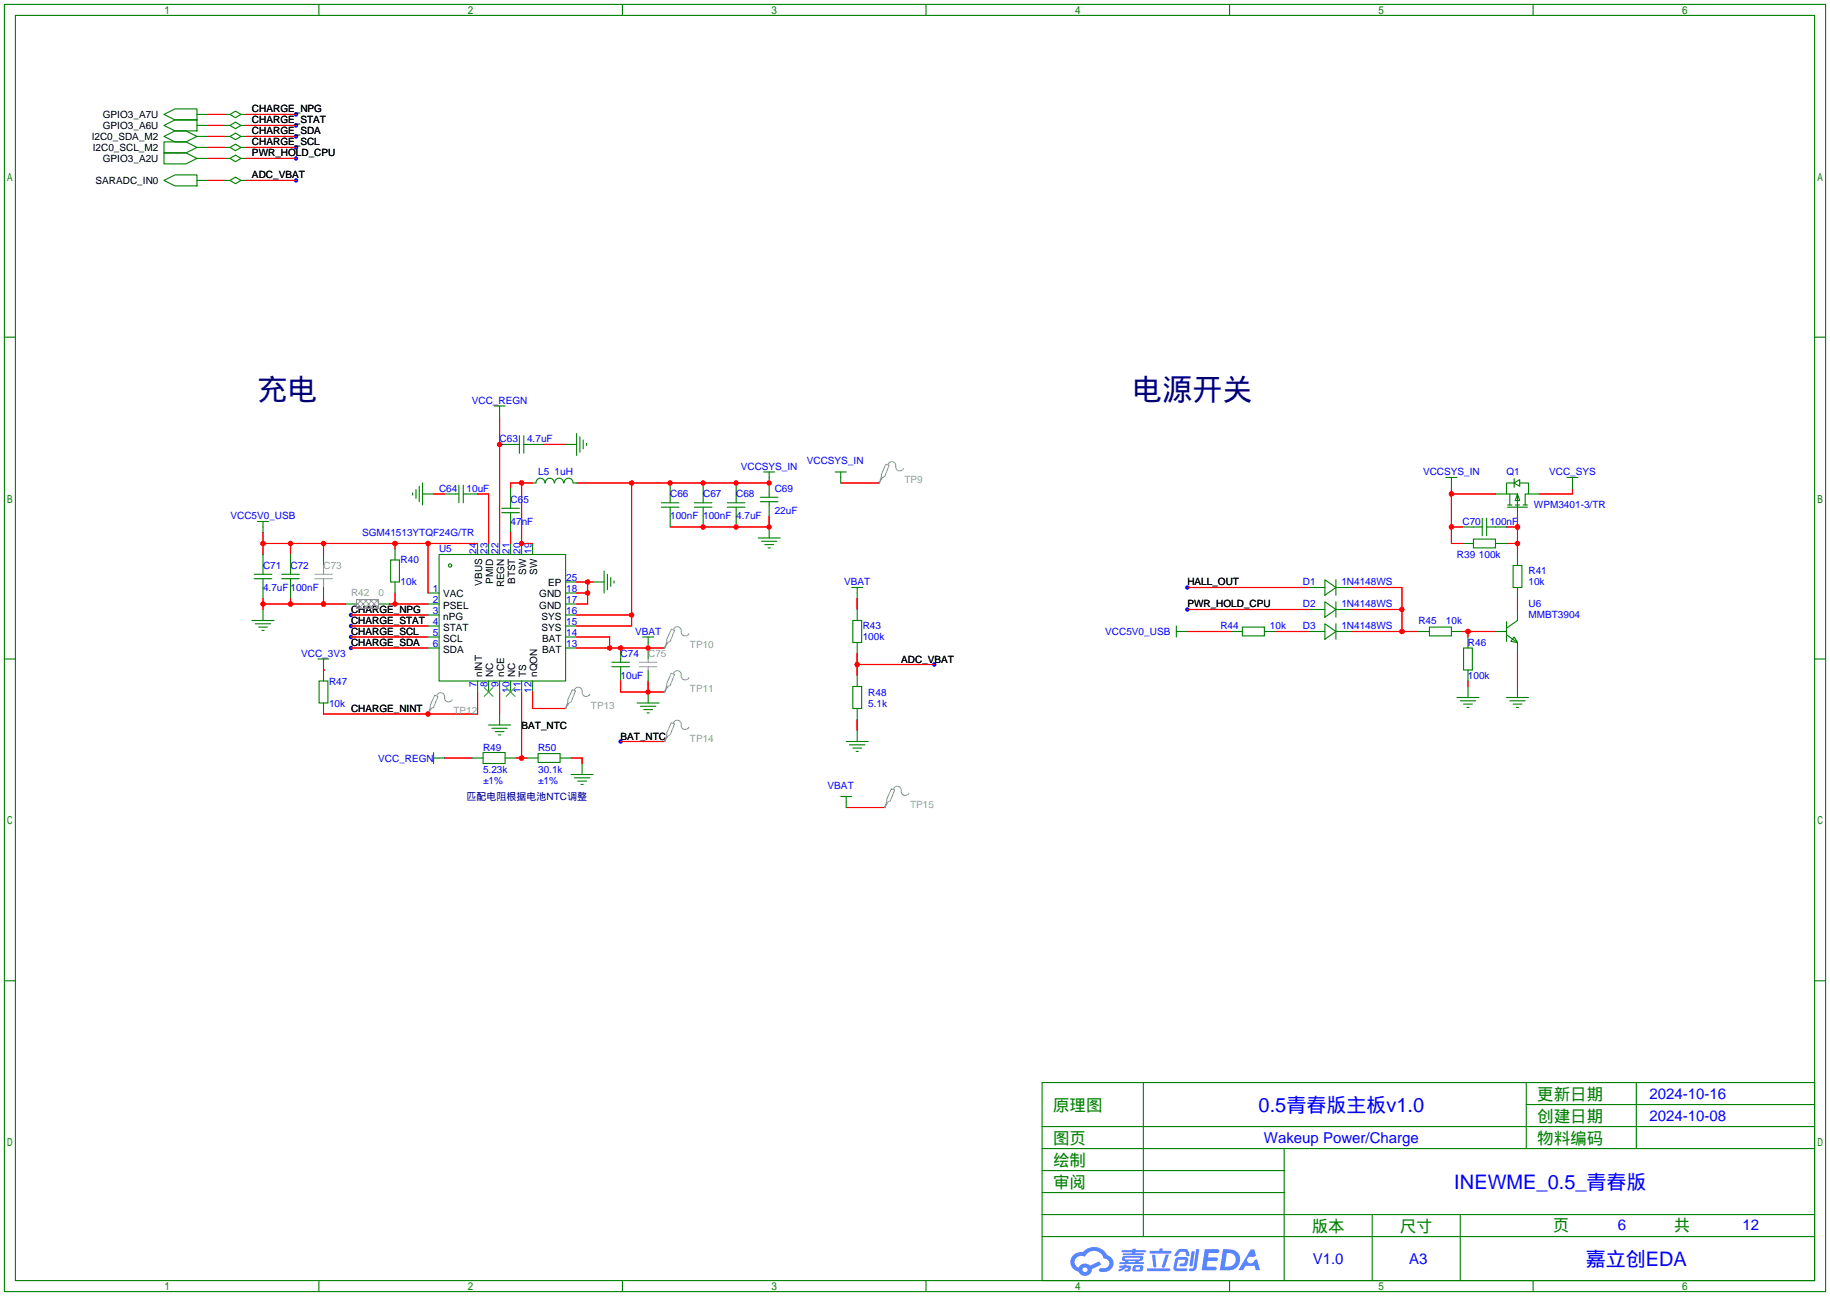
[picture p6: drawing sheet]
<svg xmlns="http://www.w3.org/2000/svg" width="422mm" height="299mm" viewBox="0 0 422 299" stroke-linecap="round" stroke-linejoin="round" font-family="sans-serif">
<g fill="#00f">
<circle cx="81" cy="142" r=".51"/>
<circle cx="81" cy="144.5" r=".51"/>
<circle cx="81" cy="147.1" r=".51"/>
<circle cx="81" cy="149.6" r=".51"/>
<circle cx="143.3" cy="171.2" r=".51"/>
<circle cx="274.1" cy="140.7" r=".51"/>
<circle cx="274.1" cy="135.6" r=".51"/>
<circle cx="215.6" cy="153.4" r=".51"/>
<circle cx="68.3" cy="31.5" r=".51"/>
<circle cx="68.3" cy="34" r=".51"/>
<circle cx="68.3" cy="26.4" r=".51"/>
<circle cx="68.3" cy="29" r=".51"/>
<circle cx="68.3" cy="36.6" r=".51"/>
<circle cx="68.3" cy="41.7" r=".51"/>
</g>
<g fill="none" stroke="#008000" stroke-width=".25">
<path d="M1 1h420.4v297.2h-420.4zM3.6 3.6h415.2v292.1h-415.2zM73.6 1v2.6M143.7 1v2.6M213.7 1v2.6M283.8 1v2.6M353.9 1v2.6M1 77.9h2.6M418.8 77.9h2.6M1 152.1h2.6M418.8 152.1h2.6M1 226.4h2.6"/>
<path d="M418.8 226.4h2.6M240.5 249.9h178.3v45.8h-178.3zM263.9 249.9v35.6M352.3 249.9v15.3M352.3 255h66.5M377.7 249.9v15.3M240.5 270.3h55.9M240.5 265.2h178.3M240.5 275.3h55.9M240.5 260.1h178.3M296.4 265.2v30.5M73.6 295.7v2.5"/>
<path d="M143.7 295.7v2.5M213.7 295.7v2.5M240.5 285.5h178.3M240.5 280.4h178.3M283.8 295.7v2.5M316.7 280.4v15.3M337.1 280.4v15.3M353.9 295.7v2.5"/>
</g>
<g fill="#5487ff">
<path d="M278.1 288.4h2.7a.48 .48 0 0 1 .7 .4 .48 .48 0 0 1-.7 .5h-1.8l-.2 1h1.9a.43 .43 0 0 1 .4 .5 .43 .43 0 0 1-.5 .4h-1.9l-.2 1.2h1.7a.45 .45 0 0 1 .6 .2 .45 .45 0 0 1-.2 .6l-3.2 .1z"/>
<path d="M288.7 288.5h.8l.4 1.4-.7 .4a.84 .84 0 0 0-1.2 .2 .84 .84 0 0 0 .3 1.2 .84 .84 0 0 0 1.1-.4l.1-.3 .6-.3 .7 2.5h-.9l-.3-1h-2.1l-.6 1h-1.1z"/>
<path d="M275.1 288.9h.7l-.5 3.2a.36 .36 0 0 1-.4 .3 .36 .36 0 0 1-.3-.4z"/>
<path d="M276.1 288.4h.7l-.6 4.3a1.13 1.13 0 0 1-1.8 .6l.2-.4 .7-.1 .2-.2z"/>
<path d="M271.8 288.7l.6-.3 1-.1a.77 .77 0 0 1 .9 .6l.3 .9-.2 .2h-.5l-.3-.9-.2-.1h-1l-.7 1h-.6z"/>
<path d="M271.4 290.5l.5-.3h1.7a.81 .81 0 0 1 .7 .5 .81 .81 0 0 1-.2 .9 .81 .81 0 0 1-.9 .8h-.7a.32 .32 0 0 1-.3-.4 .32 .32 0 0 1 .4-.3h.7l.3-.9-1.7 .1-.3 1.9h2.2a.32 .32 0 0 1 .3 .4 .32 .32 0 0 1-.4 .3h-2.3l-.4-.4-.1-.5z"/>
<path d="M264.8 292.8h5a.33 .33 0 0 1 .4 .4 .33 .33 0 0 1-.4 .3h-4.9l-.1-.2z"/>
<path d="M269.1 289.6h.7l-.6 2.1a.98 .98 0 0 1-.8 1l-.3-.3z"/>
<path d="M265.9 289.7h.7l.3 2.6a.34 .34 0 0 1-.3 .3 .34 .34 0 0 1-.4-.2z"/>
<path d="M265.4 288.8h2.2l.2-.6h.6l-.1 .6h1.8a.32 .32 0 0 1 .3 .3 .32 .32 0 0 1-.4 .3h-4.5l-.1-.1z"/>
<path d="M258.4 292.2h.9l.1-.2h.7l-.1 .2h.9l.1 .2-.1 .9-1.3 .2v-.4h.6l.1-.4a.68 .68 0 0 0-.9 .4l-1.1 .5-.2-.5 1-.4h-.8z"/>
<path d="M259 288.6h2.4l.1-.3h.7l-.1 .3h2.2l.3 .3-.3 .2h-2.2l-.1 .3h1.8l.2 .2-.2 .2h-4.5l-.1-.4h2l.1-.3h-2.3l-.1-.1z"/>
<path d="M282.3 288.4l-.7 4.9h1.6a2.5 2.5 0 0 0 3.1-2.5 2.5 2.5 0 0 0-3.1-2.4zM283.2 289.3a1.65 1.65 0 0 1 2 1.7 1.65 1.65 0 0 1-2.2 1.4h-.3z"/>
<path d="M259.1 290.2l-.1 .7 .6 .2 .1 .3h-1.3l.1 .4h5.4l.2-.2-.2-.2h-1.2l.2-.3a.7 .7 0 0 0 .8-.2 .7 .7 0 0 0 0-.9h-4.1zM259.7 290.4l3.5 .1-.2 .3h-3.2zM260.4 291.1h1.7l-.2 .3h-1.4z"/>
<path d="M261.6 292.3a1.05 1.05 0 0 0-.1 1.2 2.91 2.91 0 0 0 2.2-.2 .98 .98 0 0 0 0-1.1l-1.6-.1zM262.2 292.6h.8l.1 .3-.2 .2h-.8z"/>
<path d="M247.8 289.7a2.23 2.23 0 0 0-.6 2.3 2.23 2.23 0 0 0 1.8 1.6 1.58 1.58 0 0 0 1.7 1 1.58 1.58 0 0 0 1.3-1.6l2.2-1-.5-.8-2.1 1a1.65 1.65 0 0 0-2.6 .5 1.47 1.47 0 0 1-.8-2.1 1.47 1.47 0 0 1 2.2-.4 2.3 2.3 0 0 1 2.3-1.4 2.3 2.3 0 0 1 2.1 1.8 1.12 1.12 0 0 1 1.3 1 1.12 1.12 0 0 1-1.2 1.2h-.7a.45 .45 0 0 0-.5 .3 .45 .45 0 0 0 .4 .6 2.21 2.21 0 0 0 2.2-.6 2.21 2.21 0 0 0 .5-2.3 2.13 2.13 0 0 0-1.3-1 3.3 3.3 0 0 0-5.5-.7l-1.2 .1zM249.9 293.2a.57 .57 0 0 1 1.1 0 .57 .57 0 0 1-1.1 0z"/>
</g>
<g fill="none" stroke="#008000" stroke-width=".25">
<path d="M37.8 26.4l2.6-1.3h5.1v2.6h-5.1zM37.8 29l2.6-1.3h5.1v2.5h-5.1zM37.8 31.5l2.6-1.3h2.5l2.6 1.3-2.6 1.3h-2.5zM37.8 32.8h5.1l2.6 1.2-2.6 1.3h-5.1zM37.8 35.3h5.1l2.6 1.3-2.6 1.2h-5.1zM45.5 26.4h2.5M45.5 29h2.5M45.5 31.5h2.5M45.5 34h2.5M45.5 36.6h2.5M51.8 26.4h1.3M51.8 29h1.3"/>
<path d="M51.8 31.5h1.3M51.8 34h1.3M51.8 36.6h1.3M53.1 31.5l1.3-.8 1.2 .8-1.2 .8zM53.1 34l1.3-.7 1.2 .7-1.2 .8zM53.1 29l1.3-.8 1.2 .8-1.2 .7zM53.1 26.4l1.3-.7 1.2 .7-1.2 .8zM53.1 36.6l1.3-.8 1.2 .8-1.2 .7zM55.6 26.4h1.3M55.6 29h1.3M55.6 31.5h1.3M55.6 34h1.3"/>
<path d="M55.6 36.6h1.3M37.8 41.7l2.6-1.3h5.1v2.5h-5.1zM45.5 41.7h2.5M51.8 41.7h1.3M53.1 41.7l1.3-.8 1.2 .8-1.2 .7zM55.6 41.7h1.3M114 93.7h2.6M115.3 93.7v2.6M95.2 113.8v.5M96 113v2.1M96.8 112.3v3.5M97.5 114h2.6"/>
<path d="M97.5 111.5v5.1M102.6 114h3.3M105.9 112v4.1M106.9 112v4.1M106.9 114h3.3M115.3 102.6h4.6M115.8 118.4h4.1M115.8 117.3h4.1M117.9 112.8v4.5M117.9 118.4v4.5M119.9 100.6v4M120.9 102.6h4.6"/>
<path d="M120.9 100.6v4M125.8 111.5a1.01 1.01 0 0 0-1.1-1.1 1.01 1.01 0 0 0-1 1.1h-.8M125.9 111.5a1.01 1.01 0 0 1 1-1.1 1.01 1.01 0 0 1 1 1.1M128 111.5a1.01 1.01 0 0 1 1-1.1 1.01 1.01 0 0 1 1.1 1.1M130.2 111.5a1.01 1.01 0 0 1 1-1.1 1.01 1.01 0 0 1 1 1.1M130.6 102.6h2.5M132.3 111.5h.8M133.1 100.1v5.1M133.9 100.8v3.6M134.6 101.6v2M135.4 102.4v.5M152.7 116.1h4"/>
<path d="M152.7 117.1h4M154.7 111.5v4.6M154.7 117.1v4.6M160.3 116.1h4M160.3 117.1h4M162.3 111.5v4.6M162.3 117.1v4.6M167.9 116.1h4.1M167.9 117.1h4.1M169.9 111.5v4.6M169.9 117.1v4.6M175.5 115.8h4.1"/>
<path d="M175.5 114.8h4.1M176.3 109h2.5M177.5 109v5.8M177.5 115.8v3.3M192.8 109h2.5M194.1 109v2.5M202.9 111.3v.2M333.8 110.2h2.5M335 110.2v2.6M342.1 119.6v4.1M343.2 119.6v4.1M345.2 114h2.5"/>
<path d="M348 117.1h4.6M348 116.6h1M348.5 114v2.6M349.5 111.5l1.3-.8v1.6zM349.5 111.5h-1.8v2.5h2.6v5.1M349.5 110.5v2M349.8 116.6h1M350.3 114l.5 1.6h-1zM350.8 111.5h2v2.5h-.8v2.6M351.5 116.6h1.1M352.8 114h2.5M361.7 110.2h2.5"/>
<path d="M363 110.2v2.6M58.7 132.6h4M58.7 133.6h4M59.4 120.4h2.6M60.7 120.4v2.5M60.7 128v4.6M60.7 133.6v4.6M65 132.6h4.1M65 133.6h4.1M67.1 128v4.6M67.1 133.6v4.6M74.7 128v2.6"/>
<path d="M74.7 135.6v2.6M79.8 139.4h2.5M87.4 139.4h2.5M90.2 129.3h2v5.1h-2zM91.2 126.7v2.6M91.2 134.4v2.5M98.8 136.9h2.5M98.8 139.4h2.5M101.3 128h29.3v29.2h-29.3zM110.2 125.5v2.5M112.8 125.5v2.5M115.3 125.5v2.5"/>
<path d="M117.9 125.5v2.5M120.4 125.5v2.5M122.9 125.5v2.5M130.6 134.4h2.5M130.6 136.9h2.5M130.6 139.4h2.5M136.9 134.4h2.5M139.4 131.8v5.1M140.2 132.6v3.5M141 133.3v2.1M141.7 134.1v.5M175 124.2h5.1"/>
<path d="M175.8 125h3.5M176.5 125.7h2.1M177.3 126.5h.5M177.5 121.7v2.5M196.6 135.6h2.5M197.9 135.6v2.6M302 135.6h3.8M305.8 133.9l2.6 1.7-2.6 1.8zM305.8 138.9l2.6 1.8-2.6 1.8zM308.4 135.6h3.8M308.4 133.9v3.5M308.4 138.9v3.6"/>
<path d="M337.6 125.5h2.5M337.6 121.7h4.5M340.1 124.5h5.1v2h-5.1zM343.2 121.7h4.5M345.2 125.5h2.5M349.2 130.6h2.1v5h-2.1zM350.3 128v2.6M350.3 135.6v2.6M58.2 143.3h5M58.9 144h3.6M59.7 144.8h2M60.5 145.5h.5"/>
<path d="M60.7 140.7v2.6M73.4 152.1h2.5M73.7 157.2h2v5.1h-2zM74.7 152.1v5.1M98.8 142h2.5M98.8 144.5h2.5M98.8 147.1h2.5M98.8 149.6h2.5M110.2 157.2v2.6M112.8 157.2v2.6M115.3 157.2v2.6M117.9 157.2v2.6"/>
<path d="M120.4 157.2v2.6M122.9 157.2v2.6M130.6 142h2.5M130.6 144.5h2.5M130.6 147.1h2.5M130.6 149.6h2.5M141.2 153.9h4.1M141.2 152.9h4.1M143.3 149.6v3.3M143.3 153.9v3.3M148.3 147.1h2.6M149.6 147.1v5"/>
<path d="M149.6 154.7v2.5M149.6 159.8v2.5M153.4 149.4v.2M153.4 159.5v.3M196.8 143.3h2.1v5h-2.1zM196.8 158.5h2.1v5.1h-2.1zM197.9 140.7v2.6M197.9 148.3v2.6M197.9 156v2.5M271.5 145.8h2.6M271.5 144.5v2.6M284.2 145.8h2.6"/>
<path d="M286.8 144.8h5v2h-5zM291.8 145.8h2.6M302 140.7h3.8M302 145.8h3.8M305.8 144l2.6 1.8-2.6 1.8zM308.4 144v3.6M308.4 140.7h3.8M308.4 145.8h3.8M327.4 145.8h2.5M329.9 144.8h5.1v2h-5.1zM335 145.8h2.6M337.8 149.6h2.1v5.1h-2.1z"/>
<path d="M338.8 147.1v2.5M338.8 154.7v2.5M338.8 158.5v2.5M345.2 145.8h2.5M347.7 143.5v4.6M347.7 146.6l2.6 1.7M349.5 147.1l.8 1.2-1.6-.2zM350.3 140.7v2.6l-2.6 1.7M350.3 148.3v2.6M350.3 158.5v2.5M74.7 162.3v2.5M98.8 164.6v.2"/>
<path d="M100.1 175h2.5M100.1 173.7v2.6M109 175h2.5M111.5 173.7h5.1v2.6h-5.1zM112.8 167.4h5.1M113.5 168.1h3.6M114.3 168.9h2M115.1 169.7h.5M115.3 164.8v2.6M116.6 175h2.5M121.7 175h2.5M124.2 174h5.1v2h-5.1z"/>
<path d="M129.3 175h2.5M130.6 163.3v.3M131.8 178.8h5.1M132.6 179.6h3.5M134.4 176.3v2.5M147.1 162.3h5M147.8 163.1h3.6M148.6 163.8h2M149.4 164.6h.5M153.4 170.9v.3M195.3 171.2h5.1M196.1 172h3.5"/>
<path d="M196.8 172.7h2.1M197.6 173.5h.5M197.9 163.6v2.5M197.9 168.7v2.5M336.3 161h5.1M337.1 161.8h3.5M337.8 162.6h2.1M338.6 163.3h.5M347.7 161h5.1M348.5 161.8h3.5M349.2 162.6h2.1M350 163.3h.5"/>
<path d="M133.3 180.3h2.1M134.1 181.1h.5M194.1 183.9h2.5M195.3 183.9v2.5M204.2 186.2v.2"/>
<circle cx="103.9" cy="130.6" r=".38"/>
</g>
<path d="M111.8 158.7l2 2.1M113.8 158.7l-2 2.1M116.8 158.7l2.1 2.1M118.9 158.7l-2.1 2.1" fill="none" stroke="#3c3" stroke-width=".25"/>
<g fill="none" stroke="#f00" stroke-width=".25">
<path d="M48 31.5h3.8M48 34h3.8M48 29h3.8M48 26.4h3.8M48 36.6h3.8M56.9 31.5h11.4M56.9 34h11.4M56.9 29h11.4M56.9 26.4h11.4M56.9 36.6h11.4M48 41.7h3.8M56.9 41.7h11.4"/>
<path d="M115.3 96.3v29.2M100.1 114h2.5M110.2 114h2.6v11.5M120.4 111.5v14h2.5M122.9 111.5h-5v1.3M125.5 102.6h5.1M133.1 111.5h44.4M145.8 111.5v33h-12.7M177.5 119.1v2.6h-22.8M194.1 111.5h8.8M335 112.8v12.7h2.6M335 114h10.2"/>
<path d="M350.3 119.1v8.9M363 112.8v1.2h-7.7M60.7 125.5h49.5M60.7 122.9v5.1M60.7 138.2v2.5M60.7 139.4h19.1M67.1 125.5v2.5M67.1 138.2v1.2M74.7 125.5v2.5M74.7 138.2v1.2M89.9 139.4h8.9M91.2 125.5v1.2"/>
<path d="M91.2 136.9v2.5M98.8 125.5v11.4M117.9 122.9v2.6M133.1 134.4h3.8M133.1 136.9h2.5M135.6 134.4v5h-2.5M197.9 138.2v2.5M274.1 135.6h27.9M312.2 135.6h11.4v10.2M335 121.7h2.6M347.7 125.5h2.6M347.7 121.7h2.6"/>
<path d="M350.3 138.2v2.5M74.7 154.7h.1M81 142h17.8M81 144.5h17.8M81 147.1h17.8M81 149.6h17.8M110.2 159.8v5h-35.5M115.3 159.8v5M120.4 159.8v15.2M122.9 159.8v3.8h7.7M133.1 142h12.7M133.1 147.1h7.6v2.5"/>
<path d="M133.1 149.6h20.3M143.3 157.2v2.6h10.1M149.6 157.2v2.6M197.9 150.9v5.1M197.9 153.4h17.7M274.1 145.8h10.1M274.1 140.7h27.9M294.4 145.8h7.6M312.2 145.8h15.2M312.2 140.7h11.4M337.6 145.8h7.6M338.8 145.8v1.3"/>
<path d="M338.8 157.2v1.3M350.3 150.9v7.6M102.6 175h6.4M119.1 175h2.6M131.8 175h2.6v1.3M143.3 171.2h10.1M197.9 166.1v2.6M195.3 186.4h8.9"/>
</g>
<g fill="none" stroke="#999" stroke-width=".25">
<path d="M204.5 107.2l.7 .2-1 2.6-.5 .2-.8 1.3 .6-1.5v-.5zM205 107.2a.93 .93 0 0 1 1.1-.6 .93 .93 0 0 1 .7 1.1 .94 .94 0 0 0 .6 1 .94 .94 0 0 0 1.1-.5M72.6 132.6h4.1M72.6 133.6h4.1M74.7 130.6v2M74.7 133.6v2M82.3 138.4h5.1v2.1h-5.1zM132.1 159.3l.7 .2-1 2.6-.5 .2-.7 1.3 .5-1.5v-.6zM132.6 159.3a.93 .93 0 0 1 1.1-.6 .93 .93 0 0 1 .7 1.1 .94 .94 0 0 0 .6 1 .94 .94 0 0 0 1.1-.5M147.6 153.9h4M147.6 152.9h4M149.6 152.1v.8"/>
<path d="M149.6 153.9v.8M154.9 155.4l.8 .3-1 2.5-.5 .3-.8 1.3 .5-1.6v-.5zM154.9 145.3l.8 .2-1 2.6-.5 .2-.8 1.3 .5-1.5v-.5zM155.4 155.4a.93 .93 0 0 1 1.2-.5 .93 .93 0 0 1 .6 1.1 .94 .94 0 0 0 .7 1 .94 .94 0 0 0 1.1-.5M155.4 145.3a.93 .93 0 0 1 1.2-.6 .93 .93 0 0 1 .6 1.1 .94 .94 0 0 0 .7 1 .94 .94 0 0 0 1.1-.5M100.3 160.5l.8 .3-1 2.5-.5 .3-.8 1.2 .5-1.5v-.5zM100.8 160.5a.93 .93 0 0 1 1.2-.5 .93 .93 0 0 1 .6 1 .94 .94 0 0 0 .7 1 .94 .94 0 0 0 1.1-.5M154.9 166.9l.8 .2-1 2.6-.5 .2-.8 1.3 .5-1.5v-.5zM155.4 166.9a.93 .93 0 0 1 1.2-.6 .93 .93 0 0 1 .6 1.1 .94 .94 0 0 0 .7 1 .94 .94 0 0 0 1.1-.5M205.7 182.1l.8 .3-1 2.5-.5 .3-.8 1.2 .5-1.5v-.5zM206.2 182.1a.93 .93 0 0 1 1.2-.5 .93 .93 0 0 1 .6 1 .94 .94 0 0 0 .7 1 .94 .94 0 0 0 1.1-.5"/>
</g>
<path d="M82.3 139.2l1.3 1.3M82.8 138.4l2 2.1M83.6 138.4l-1.3 1.3M84.1 138.4l2 2.1M84.8 138.4l-2 2.1M85.3 138.4l2.1 2.1M86.1 138.4l-2 2.1M86.6 138.4l.8 .8M87.4 138.4l-2.1 2.1M87.4 139.7l-.8 .8" fill="none" stroke="#999" stroke-width=".23"/>
<g fill="#f00">
<circle cx="98.8" cy="125.5" r=".63"/>
<circle cx="91.2" cy="125.5" r=".63"/>
<circle cx="74.7" cy="125.5" r=".63"/>
<circle cx="67.1" cy="125.5" r=".63"/>
<circle cx="60.7" cy="125.5" r=".63"/>
<circle cx="74.7" cy="139.4" r=".63"/>
<circle cx="67.1" cy="139.4" r=".63"/>
<circle cx="60.7" cy="139.4" r=".63"/>
<circle cx="91.2" cy="139.4" r=".63"/>
<circle cx="140.7" cy="149.6" r=".63"/>
<circle cx="143.3" cy="149.6" r=".63"/>
<circle cx="149.6" cy="149.6" r=".63"/>
<circle cx="145.8" cy="142" r=".63"/>
<circle cx="145.8" cy="111.5" r=".63"/>
<circle cx="154.7" cy="111.5" r=".63"/>
<circle cx="162.3" cy="111.5" r=".63"/>
<circle cx="169.9" cy="111.5" r=".63"/>
<circle cx="177.5" cy="111.5" r=".63"/>
<circle cx="135.6" cy="134.4" r=".63"/>
<circle cx="135.6" cy="136.9" r=".63"/>
<circle cx="149.6" cy="159.8" r=".63"/>
<circle cx="120.4" cy="125.5" r=".63"/>
<circle cx="120.4" cy="111.5" r=".63"/>
<circle cx="177.5" cy="121.7" r=".63"/>
<circle cx="169.9" cy="121.7" r=".63"/>
<circle cx="162.3" cy="121.7" r=".63"/>
<circle cx="115.3" cy="102.6" r=".63"/>
<circle cx="98.8" cy="164.8" r=".63"/>
<circle cx="120.4" cy="175" r=".63"/>
<circle cx="323.6" cy="145.8" r=".63"/>
<circle cx="323.6" cy="140.7" r=".63"/>
<circle cx="338.8" cy="145.8" r=".63"/>
<circle cx="350.3" cy="125.5" r=".63"/>
<circle cx="350.3" cy="121.7" r=".63"/>
<circle cx="335" cy="121.7" r=".63"/>
<circle cx="335" cy="114" r=".63"/>
<circle cx="197.9" cy="153.4" r=".63"/>
</g>
<g font-size="6.9" fill="#000080">
<text x="59.4" y="92.3">充电</text>
<text x="261.4" y="92.3">电源开关</text>
</g>
<g font-size="4.6" fill="#00f">
<text x="290.5" y="256.6">0.5青春版主板v1.0</text>
<text x="335.7" y="274.4">INEWME_0.5_青春版</text>
<text x="366" y="292.2">嘉立创EDA</text>
</g>
<g font-size="3.8" fill="#008000">
<text x="243.1" y="256.5">原理图</text>
<text x="354.8" y="254">更新日期</text>
<text x="354.8" y="259.1">创建日期</text>
<text x="243.1" y="269.2">绘制</text>
<text x="243.1" y="264.2">图页</text>
<text x="354.8" y="264.2">物料编码</text>
<text x="243.1" y="274.3">审阅</text>
<text x="302.8" y="284.5">版本</text>
<text x="323.1" y="284.5">尺寸</text>
<text x="358.4" y="284.2">页</text>
<text x="386.3" y="284.2">共</text>
</g>
<g font-size="3.5" fill="#00f">
<text x="380.7" y="253.7">2024-10-16</text>
<text x="291.7" y="263.8">Wakeup Power/Charge</text>
<text x="380.7" y="258.8">2024-10-08</text>
<text x="373.4" y="283.9">6</text>
<text x="402.2" y="283.9">12</text>
<text x="303" y="291.8">V1.0</text>
<text x="325.3" y="291.8">A3</text>
</g>
<g font-size="2.3">
<text x="23.7" y="27.2">GPIO3_A7U</text>
<text x="23.7" y="29.8">GPIO3_A6U</text>
<text x="58.2" y="26">CHARGE_NPG</text>
<text x="58.2" y="28.5">CHARGE_STAT</text>
<text x="21.2" y="32.3">I2C0_SDA_M2</text>
<text x="21.4" y="34.8">I2C0_SCL_M2</text>
<text x="58.2" y="31">CHARGE_SDA</text>
<text x="58.2" y="33.6">CHARGE_SCL</text>
<text x="23.7" y="37.4">GPIO3_A2U</text>
<text x="58.2" y="36.1">PWR_HOLD_CPU</text>
<text x="58.2" y="41.2">ADC_VBAT</text>
<text x="22.1" y="42.5">SARADC_IN0</text>
<text x="102.3" y="137.9">VAC</text>
<text x="111.3" y="135.2" transform="rotate(-90 111.3 135.2)">VBUS</text>
<text x="113.8" y="134.7" transform="rotate(-90 113.8 134.7)">PMID</text>
<text x="116.4" y="135.6" transform="rotate(-90 116.4 135.6)">REGN</text>
<text x="118.9" y="134.9" transform="rotate(-90 118.9 134.9)">BTST</text>
<text x="121.4" y="132.7" transform="rotate(-90 121.4 132.7)">SW</text>
<text x="124" y="132.7" transform="rotate(-90 124 132.7)">SW</text>
<text x="124.5" y="137.9">GND</text>
<text x="126.5" y="135.4">EP</text>
<text x="274.1" y="135.2">HALL_OUT</text>
<text x="81" y="141.5">CHARGE_NPG</text>
<text x="102.3" y="143">nPG</text>
<text x="102.3" y="140.5">PSEL</text>
<text x="124.5" y="140.5">GND</text>
<text x="125" y="143">SYS</text>
<text x="274.1" y="140.3">PWR_HOLD_CPU</text>
<text x="81" y="144.1">CHARGE_STAT</text>
<text x="81" y="146.6">CHARGE_SCL</text>
<text x="81" y="149.1">CHARGE_SDA</text>
<text x="102.3" y="148.1">SCL</text>
<text x="102.3" y="145.6">STAT</text>
<text x="125" y="145.6">SYS</text>
<text x="125.1" y="148.1">BAT</text>
<text x="102.3" y="150.6">SDA</text>
<text x="125.1" y="150.6">BAT</text>
<text x="208" y="153">ADC_VBAT</text>
<text x="111.3" y="156.3" transform="rotate(-90 111.3 156.3)">nINT</text>
<text x="113.8" y="156.3" transform="rotate(-90 113.8 156.3)">NC</text>
<text x="116.4" y="156.3" transform="rotate(-90 116.4 156.3)">nCE</text>
<text x="118.9" y="156.3" transform="rotate(-90 118.9 156.3)">NC</text>
<text x="121.4" y="156.3" transform="rotate(-90 121.4 156.3)">TS</text>
<text x="124" y="156.3" transform="rotate(-90 124 156.3)">nQON</text>
<text x="81" y="164.4">CHARGE_NINT</text>
<text x="120.4" y="168.2">BAT_NTC</text>
<text x="143.3" y="170.7">BAT_NTC</text>
</g>
<g font-size="2.3" fill="#00f">
<text x="108.9" y="93.3">VCC_REGN</text>
<text x="115.3" y="102.2">C63</text>
<text x="121.7" y="102.2">4.7uF</text>
<text x="186.2" y="107.2">VCCSYS_IN</text>
<text x="101.3" y="113.6">C64</text>
<text x="107.7" y="113.6">10uF</text>
<text x="124.2" y="109.8">L5</text>
<text x="128" y="109.8">1uH</text>
<text x="171" y="108.5">VCCSYS_IN</text>
<text x="178.8" y="113.6">C69</text>
<text x="328.5" y="109.8">VCCSYS_IN</text>
<text x="347.7" y="109.8">Q1</text>
<text x="357.6" y="109.8">VCC_SYS</text>
<text x="53.2" y="119.9">VCC5V0_USB</text>
<text x="117.9" y="116.1">C65</text>
<text x="154.7" y="114.9">C66</text>
<text x="154.7" y="119.9">100nF</text>
<text x="162.3" y="114.9">C67</text>
<text x="162.3" y="119.9">100nF</text>
<text x="169.9" y="114.9">C68</text>
<text x="169.9" y="119.9">4.7uF</text>
<text x="178.8" y="118.7">22uF</text>
<text x="354.1" y="117.4">WPM3401-3/TR</text>
<text x="83.6" y="123.7">SGM41513YTQF24G/TR</text>
<text x="117.9" y="121.2">47nF</text>
<text x="337.6" y="121.2">C70</text>
<text x="343.9" y="121.2">100nF</text>
<text x="60.7" y="131.4">C71</text>
<text x="67.1" y="131.4">C72</text>
<text x="92.5" y="130.1">R40</text>
<text x="101.3" y="127.6">U5</text>
<text x="110" y="127.9" transform="rotate(-90 110 127.9)">24</text>
<text x="112.5" y="127.9" transform="rotate(-90 112.5 127.9)">23</text>
<text x="115.1" y="127.9" transform="rotate(-90 115.1 127.9)">22</text>
<text x="117.6" y="127.9" transform="rotate(-90 117.6 127.9)">21</text>
<text x="120.2" y="127.9" transform="rotate(-90 120.2 127.9)">20</text>
<text x="122.7" y="127.9" transform="rotate(-90 122.7 127.9)">19</text>
<text x="336.3" y="128.8">R39</text>
<text x="341.4" y="128.8">100k</text>
<text x="60.7" y="136.4">4.7uF</text>
<text x="67.1" y="136.4">100nF</text>
<text x="92.5" y="135.2">10k</text>
<text x="99.9" y="136.7">1</text>
<text x="130.7" y="134.1">25</text>
<text x="130.7" y="136.7">18</text>
<text x="194.8" y="135.2">VBAT</text>
<text x="300.7" y="135.2">D1</text>
<text x="309.6" y="135.2">1N4148WS</text>
<text x="352.8" y="132.6">R41</text>
<text x="352.8" y="135.2">10k</text>
<text x="99.9" y="141.8">3</text>
<text x="99.9" y="139.2">2</text>
<text x="130.7" y="139.2">17</text>
<text x="130.7" y="141.8">16</text>
<text x="300.7" y="140.3">D2</text>
<text x="309.6" y="140.3">1N4148WS</text>
<text x="352.8" y="142.8">MMBT3904</text>
<text x="352.8" y="140.3">U6</text>
<text x="99.9" y="149.4">6</text>
<text x="99.9" y="146.8">5</text>
<text x="99.9" y="144.3">4</text>
<text x="130.7" y="144.3">15</text>
<text x="130.7" y="146.8">14</text>
<text x="130.7" y="149.4">13</text>
<text x="146.6" y="146.6">VBAT</text>
<text x="199.1" y="145.3">R43</text>
<text x="199.1" y="147.9">100k</text>
<text x="255.1" y="146.6">VCC5V0_USB</text>
<text x="281.7" y="145.3">R44</text>
<text x="293.1" y="145.3">10k</text>
<text x="300.7" y="145.3">D3</text>
<text x="309.6" y="145.3">1N4148WS</text>
<text x="327.4" y="144.1">R45</text>
<text x="333.8" y="144.1">10k</text>
<text x="338.8" y="149.1">R46</text>
<text x="69.5" y="151.7">VCC_3V3</text>
<text x="143.3" y="151.7">C74</text>
<text x="75.9" y="158">R47</text>
<text x="110" y="158.6" transform="rotate(-90 110 158.6)">7</text>
<text x="112.5" y="158.6" transform="rotate(-90 112.5 158.6)">8</text>
<text x="115.1" y="158.6" transform="rotate(-90 115.1 158.6)">9</text>
<text x="117.6" y="159.9" transform="rotate(-90 117.6 159.9)">10</text>
<text x="120.2" y="159.9" transform="rotate(-90 120.2 159.9)">11</text>
<text x="122.7" y="159.9" transform="rotate(-90 122.7 159.9)">12</text>
<text x="143.3" y="156.8">10uF</text>
<text x="200.4" y="160.6">R48</text>
<text x="338.8" y="156.8">100k</text>
<text x="75.9" y="163.1">10k</text>
<text x="200.4" y="163.1">5.1k</text>
<text x="111.5" y="173.3">R49</text>
<text x="124.2" y="173.3">R50</text>
<text x="87.3" y="175.8">VCC_REGN</text>
<text x="111.5" y="178.4">5.23k</text>
<text x="124.2" y="178.4">30.1k</text>
<text x="111.5" y="180.9">±1%</text>
<text x="124.2" y="180.9">±1%</text>
<text x="191" y="182.2">VBAT</text>
</g>
<g font-size="2.3" fill="#999">
<text x="208.8" y="111.6">TP9</text>
<text x="74.7" y="131.4">C73</text>
<text x="81" y="137.7">R42</text>
<text x="87.4" y="137.7">0</text>
<text x="159.3" y="149.7">TP10</text>
<text x="149.6" y="151.7">C75</text>
<text x="159.3" y="159.8">TP11</text>
<text x="104.6" y="164.9">TP12</text>
<text x="136.4" y="163.6">TP13</text>
<text x="159.3" y="171.2">TP14</text>
<text x="210.1" y="186.5">TP15</text>
</g>
<text font-size="2.3" fill="#000080" x="107.7" y="184.7">匹配电阻根据电池NTC调整</text>
</svg>
